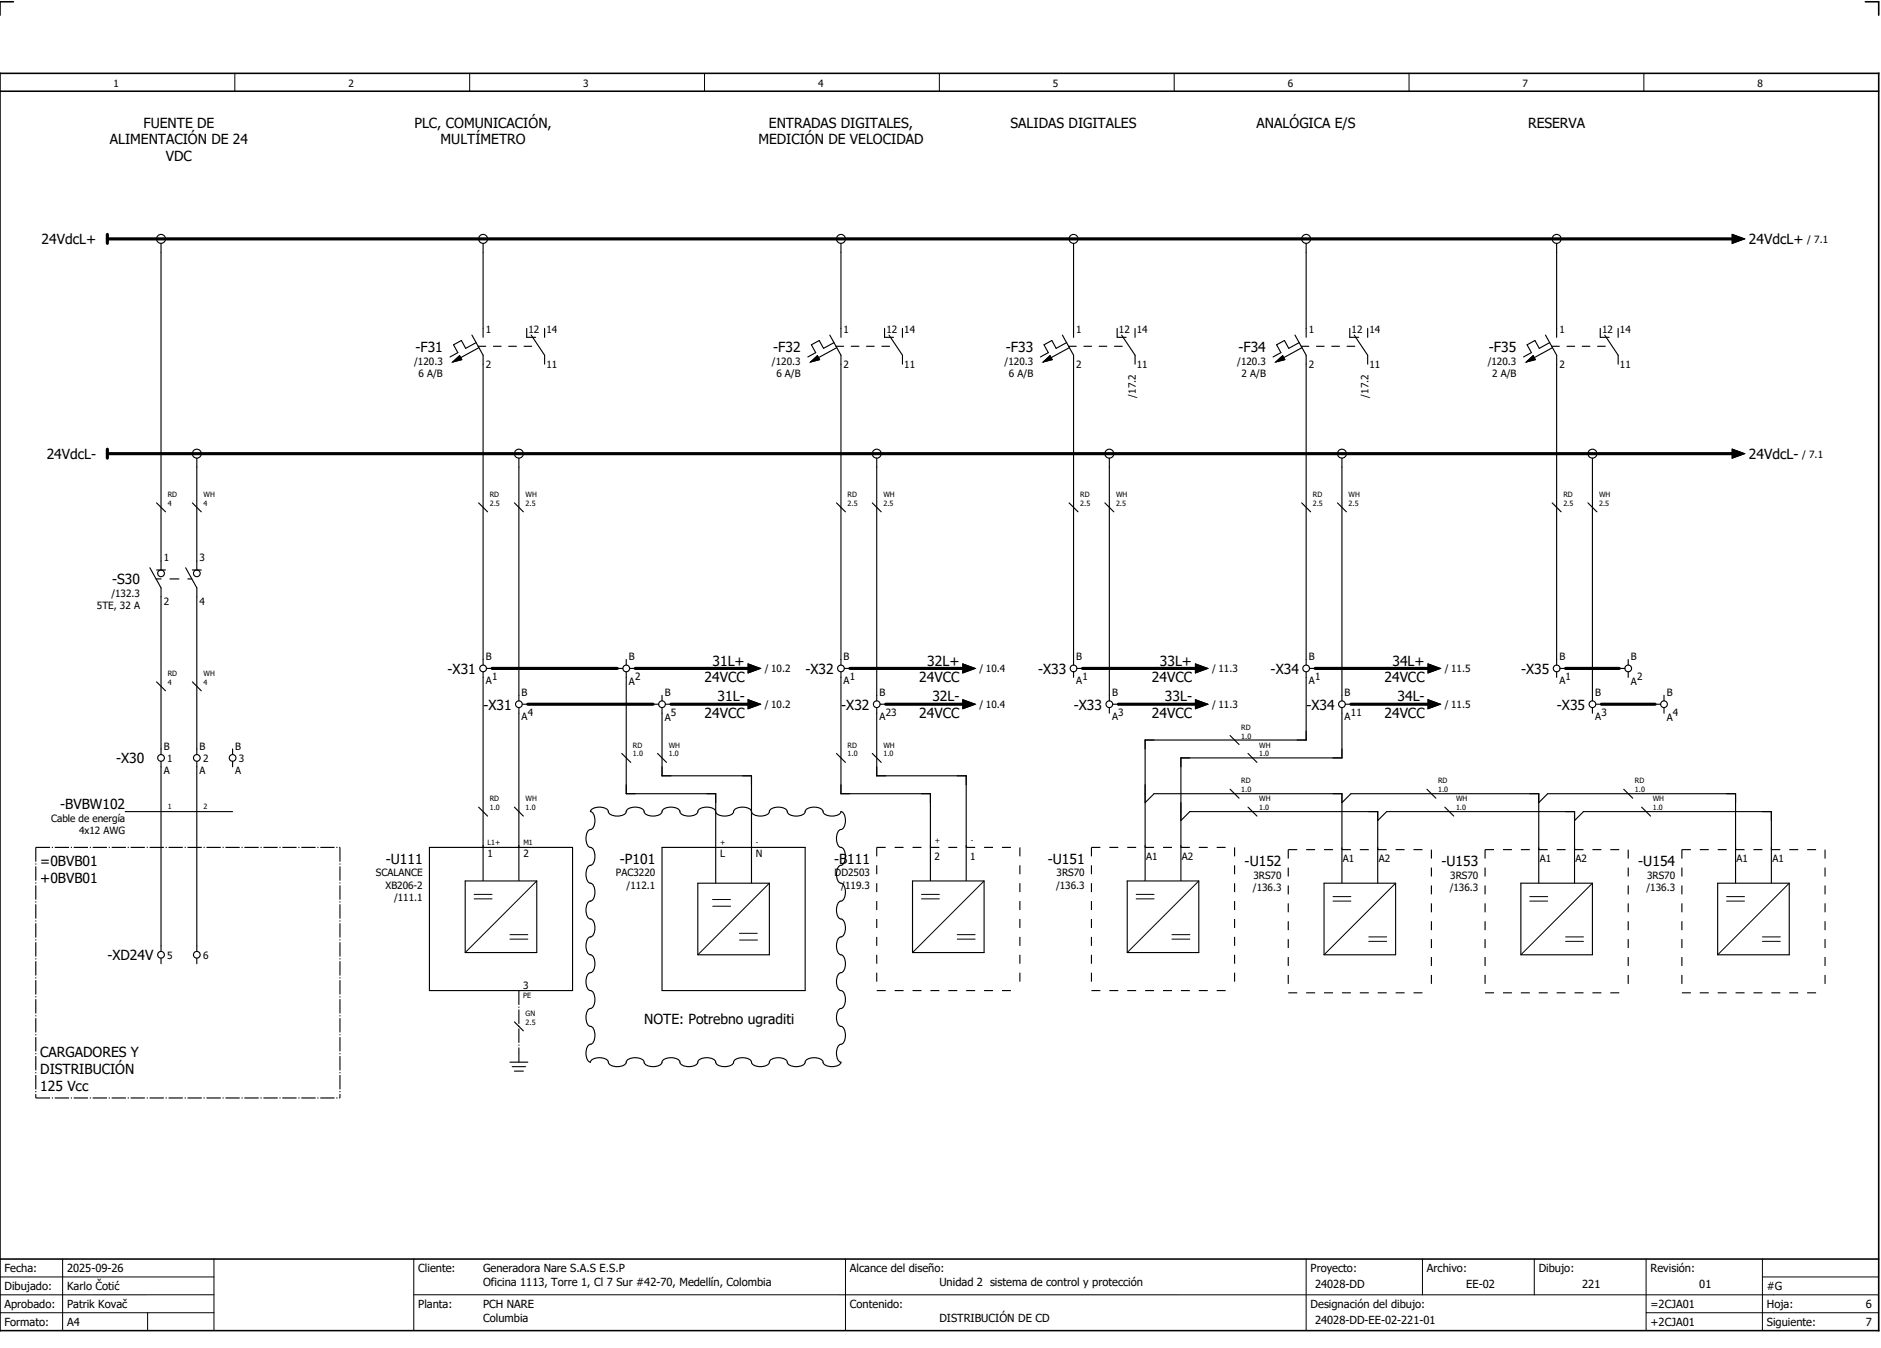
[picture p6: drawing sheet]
<svg xmlns="http://www.w3.org/2000/svg" width="421mm" height="301mm" viewBox="0 0 421 301" stroke-linecap="round" stroke-linejoin="round" font-family="sans-serif">
<path d="M0 16.4h420v281h-420zM3 .4h-3v3M417 .4h3v3M0 20.4h420M0 281.4h420" fill="none" stroke="#000" stroke-width=".35"/>
<g fill="none" stroke="#000" stroke-width=".22">
<path d="M52.5 16.4v4M105 16.4v4M157.5 16.4v4M210 16.4v4M262.5 16.4v4M315 16.4v4M367.5 16.4v4M106 199.9h4M120 196.9l-16 16M172 197.4l-16 16M206 199.9h4M220 196.9l-16 16"/>
<path d="M254 199.9h4M268 196.9l-16 16M312 197.4l-16 16M356 197.4l-16 16M400 197.4l-16 16M106 200.9h4M114 209.9h4M114 208.9h4M159.3 201h4M159.3 202.5h4M165.3 208.6h4M165.3 210.1h4"/>
<path d="M206 200.9h4M214 209.9h4M214 208.9h4M254 200.9h4M262 209.9h4M262 208.9h4M298 201.4h4M298 200.4h4M306 210.4h4M306 209.4h4M342 201.4h4M342 200.4h4"/>
<path d="M350 210.4h4M350 209.4h4M386 201.4h4M386 200.4h4M394 210.4h4M394 209.4h4M0 285.4h47.8M0 293.4h47.8M14 281.4v16M33 293.4v4M47.8 281.4v16M47.8 289.4h-47.8"/>
<path d="M92.5 281.4v16M92.5 289.4h327.5M189 281.4v16M292 281.4v15.8M318 281.4v8M343 281.4v8M368 281.4v15.8M368 293.4h52M394 285.4h26M394 281.4v15.8"/>
</g>
<g fill="none" stroke="#000" stroke-width=".25">
<path d="M34.5 53.4h3M36 54.4v73M106.5 53.4h3M108 54.4v21M186.5 53.4h3M188 54.4v21M238.5 53.4h3M240 54.4v21M290.5 53.4h3M292 54.4v21M346.5 53.4h3M348 54.4v21"/>
<path d="M386 53.4h1.3M387.3 52.4l2.7 1-2.7 1zM105.5 74.9l2.5 4.5v69.2M106.4 76.6l-2.3 1.3-1-1.8-1.7 1 1 1.7-1.8 1M106.9 77.4h1.7M107.1 77.7l-4.1 2.2M110.3 77.4h1.7M113.7 77.4h1.7M117.2 77.4h1.7M117.8 73.4v2h2M118.7 74.9l3.1 4.5v2M121.7 73.4v2"/>
<path d="M185.5 74.9l2.5 4.5v69.2M186.4 76.6l-2.3 1.3-1-1.8-1.7 1 1 1.7-1.8 1M186.9 77.4h1.7M187.1 77.7l-4.1 2.2M190.3 77.4h1.7M193.7 77.4h1.7M197.2 77.4h1.7M197.7 73.4v2h2M198.8 74.9l3 4.5v2M201.8 73.4v2M237.5 74.9l2.5 4.5v69.2M238.4 76.6l-2.3 1.3-1-1.8-1.7 1 1 1.7-1.8 1"/>
<path d="M238.9 77.4h1.7M239.1 77.7l-4.1 2.2M242.3 77.4h1.7M245.7 77.4h1.7M249.2 77.4h1.7M249.8 73.4v2h1.9M250.7 74.9l3.1 4.5v2M253.7 73.4v2M289.5 74.9l2.5 4.5v69.2M290.4 76.6l-2.3 1.3-1-1.8-1.7 1 1 1.7-1.8 1M290.9 77.4h1.7M291.1 77.7l-4.1 2.2"/>
<path d="M294.3 77.4h1.7M297.7 77.4h1.7M301.2 77.4h1.7M301.7 73.4v2h2.1M302.8 74.9l3 4.5v2M305.8 73.4v2M345.5 74.9l2.5 4.5v69.2M346.4 76.6l-2.3 1.3-1-1.8-1.7 1 1 1.7-1.8 1M346.9 77.4h1.7M347.1 77.7l-4.1 2.2M350.3 77.4h1.7M353.7 77.4h1.7"/>
<path d="M357.2 77.4h1.7M357.7 73.4v2h2M358.8 74.9l3 4.5v2M361.7 73.4v2M101.2 80.9l1.5-1.4 .5 .9zM181.2 80.9l1.5-1.4 .5 .9zM233.2 80.9l1.5-1.4 .5 .9zM285.2 80.9l1.5-1.4 .5 .9zM341.2 80.9l1.5-1.4 .5 .9zM35 112.4l2 2M42.5 101.4h3M43 112.4l2 2"/>
<path d="M44 102.4v25M107 112.4l2 2M114.5 101.4h3M115 112.4l2 2M116 102.4v54.2M187 112.4l2 2M194.5 101.4h3M195 112.4l2 2M196 102.4v54.2M239 112.4l2 2M246.5 101.4h3M247 112.4l2 2"/>
<path d="M248 102.4v54.2M291 112.4l2 2M298.5 101.4h3M299 112.4l2 2M300 102.4v54.2M347 112.4l2 2M354.5 101.4h3M355 112.4l2 2M356 102.4v54.2M386 101.4h1.3M387.3 100.4l2.7 1-2.7 1zM33.5 126.9l2.5 4.5v37.2"/>
<path d="M34.9 129.4h1.1M35 127.4h2M38 129.4h2M41.5 126.9l2.5 4.5v37.2M42 129.4h.9M43 127.4h2M35 152.4l2 2M43 152.4l2 2M108 150.1v46.8M108.8 149.4h1.2M116 158.1v38.8M116.8 157.4h1.2"/>
<path d="M138 149.4h1.2M140 150.1v27.3h20v20M140 147.4v1.2M140.7 149.4h1.3M146 157.4h1.3M148 158.1v15.3h20v24M148 155.4v1.2M148.8 157.4h1.2M166 149.4h1.3M166 157.4h1.3M167.3 148.4l2.7 1-2.7 1zM167.3 156.4l2.7 1-2.7 1z"/>
<path d="M188 150.1v27.3h20v19.5M188.7 149.4h1.3M196 158.1v15.3h20v23.5M196.8 157.4h1.2M214 149.4h1.2M214 157.4h1.2M215.2 148.4l2.8 1-2.8 1zM215.2 156.4l2.8 1-2.8 1zM240 150.1v1.3M240.8 149.4h1.2M248 158.1v1.3M248.7 157.4h1.3"/>
<path d="M266 149.4h1.2M266 157.4h1.2M267.2 148.4l2.8 1-2.8 1zM267.2 156.4l2.8 1-2.8 1zM292 150.1v15.3h-36v31.5M292.8 149.4h1.2M300 158.1v11.3h-36v27.5M300.8 157.4h1.2M318 149.4h1.3M318 157.4h1.3M319.3 148.4l2.7 1-2.7 1zM319.3 156.4l2.7 1-2.7 1z"/>
<path d="M348 150.1v1.3M348.8 149.4h1.2M356 158.1v1.3M356.8 157.4h1.2M362 149.4h1.3M364 147.4v1.2M364 150.1v1.3M370 157.4h1.2M372 155.4v1.2M372 158.1v1.3M36 170.1v42.5M44 170.1v42.5"/>
<path d="M52 167.4v1.2M52 170.1v1.3M139 168.4l2 2M147 168.4l2 2M187 168.4l2 2M195 168.4l2 2M256 179.4l2-2h42v20M275 164.4l2 2M275 176.4l2 2M279 168.4l2 2M300 179.4l2-2h42v20M319 176.4l2 2"/>
<path d="M344 179.4l2-2h42v20M363 176.4l2 2M28 181.4h24M96 189.4h32v32h-32zM104 196.9h16v16h-16zM107 180.4l2 2M115 180.4l2 2M132.1 181.1a2.98 2.98 0 0 1 3.8 0 1.68 1.68 0 0 0 2.1 1.3 1.68 1.68 0 0 0 2.1-1.3 2.98 2.98 0 0 1 3.8 0 1.69 1.69 0 0 0 2.1 1.3 1.68 1.68 0 0 0 2.1-1.3 2.97 2.97 0 0 1 3.8 0 1.68 1.68 0 0 0 2.1 1.3 1.68 1.68 0 0 0 2.1-1.3 2.97 2.97 0 0 1 3.8 0 1.69 1.69 0 0 0 2.1 1.3 1.68 1.68 0 0 0 2.1-1.3 2.97 2.97 0 0 1 3.8 0 1.68 1.68 0 0 0 2.1 1.3 1.68 1.68 0 0 0 2.1-1.3 2.98 2.98 0 0 1 3.8 0 1.68 1.68 0 0 0 2.1 1.3 1.68 1.68 0 0 0 2.1-1.3 2.98 2.98 0 0 1 3.8 0 1.69 1.69 0 0 0 2.1 1.3 1.93 1.93 0 0 0 2-1 2.17 2.17 0 0 1 .9 2.6 1.46 1.46 0 0 1-1.2 1.5 2.98 2.98 0 0 0 0 3.8 1.68 1.68 0 0 1 1.3 2.1 1.68 1.68 0 0 1-1.3 2.1 2.98 2.98 0 0 0 0 3.8 1.68 1.68 0 0 1 1.3 2.1 1.68 1.68 0 0 1-1.3 2.1 2.98 2.98 0 0 0 0 3.8 1.68 1.68 0 0 1 1.3 2.1 1.68 1.68 0 0 1-1.3 2.1 2.98 2.98 0 0 0 0 3.8 1.68 1.68 0 0 1 1.3 2.1 1.68 1.68 0 0 1-1.3 2.1 2.98 2.98 0 0 0 0 3.8 1.68 1.68 0 0 1 1.3 2.1 1.68 1.68 0 0 1-1.3 2.1 2.98 2.98 0 0 0 0 3.8 1.68 1.68 0 0 1 1.3 2.1 1.68 1.68 0 0 1-1.3 2.1 2.98 2.98 0 0 0 0 3.8l.3 .1-.1 .3a2.98 2.98 0 0 1-3.8 0 1.68 1.68 0 0 0-2.1-1.3 1.68 1.68 0 0 0-2.1 1.3 2.98 2.98 0 0 1-3.8 0 1.69 1.69 0 0 0-2.1-1.3 1.68 1.68 0 0 0-2.1 1.3 2.98 2.98 0 0 1-3.8 0 1.68 1.68 0 0 0-2.1-1.3 1.68 1.68 0 0 0-2.1 1.3 2.98 2.98 0 0 1-3.8 0 1.68 1.68 0 0 0-2.1-1.3 1.68 1.68 0 0 0-2.1 1.3 2.98 2.98 0 0 1-3.8 0 1.68 1.68 0 0 0-2.1-1.3 1.68 1.68 0 0 0-2.1 1.3 2.98 2.98 0 0 1-3.8 0 1.68 1.68 0 0 0-2.1-1.3 1.68 1.68 0 0 0-2.1 1.3 2.98 2.98 0 0 1-3.8 0 1.69 1.69 0 0 0-2.1-1.3 1.94 1.94 0 0 0-2 1 2.17 2.17 0 0 1-.9-2.6 1.46 1.46 0 0 1 1.2-1.5 2.98 2.98 0 0 0 0-3.8 1.68 1.68 0 0 1-1.3-2.1 1.68 1.68 0 0 1 1.3-2.1 2.98 2.98 0 0 0 0-3.8 1.68 1.68 0 0 1-1.3-2.1 1.68 1.68 0 0 1 1.3-2.1 2.98 2.98 0 0 0 0-3.8 1.68 1.68 0 0 1-1.3-2.1 1.68 1.68 0 0 1 1.3-2.1 2.98 2.98 0 0 0 0-3.8 1.68 1.68 0 0 1-1.3-2.1 1.69 1.69 0 0 1 1.3-2.1 2.98 2.98 0 0 0 0-3.8 1.68 1.68 0 0 1-1.3-2.1 1.68 1.68 0 0 1 1.3-2.1 2.98 2.98 0 0 0 0-3.8 1.68 1.68 0 0 1-1.3-2.1 1.69 1.69 0 0 1 1.3-2.1 2.98 2.98 0 0 0 0-3.8l-.3-.1zM148 189.4h32v32h-32zM156 197.4h16v16h-16zM204 196.9h16v16h-16zM252 196.9h16v16h-16z"/>
<path d="M264 183.4l2-2h42v16M279 180.4l2 2M296 197.4h16v16h-16zM308 183.4l2-2h42v16M323 180.4l2 2M340 197.4h16v16h-16zM352 183.4l2-2h42v16M367 180.4l2 2M384 197.4h16v16h-16zM36 214.1v1.3M44 214.1v1.3M114 237.4h4"/>
<path d="M114.5 238.4h3M115 239.4h2M115 228.4l2 2M116 235.4v2"/>
<circle cx="36" cy="53.4" r="1"/>
<circle cx="108" cy="53.4" r="1"/>
<circle cx="188" cy="53.4" r="1"/>
<circle cx="240" cy="53.4" r="1"/>
<circle cx="292" cy="53.4" r="1"/>
<circle cx="348" cy="53.4" r="1"/>
<circle cx="44" cy="101.4" r="1"/>
<circle cx="116" cy="101.4" r="1"/>
<circle cx="196" cy="101.4" r="1"/>
<circle cx="248" cy="101.4" r="1"/>
<circle cx="300" cy="101.4" r="1"/>
<circle cx="356" cy="101.4" r="1"/>
<circle cx="36" cy="128.1" r=".75"/>
<circle cx="44" cy="128.1" r=".75"/>
<circle cx="108" cy="149.4" r=".75"/>
<circle cx="116" cy="157.4" r=".75"/>
<circle cx="140" cy="149.4" r=".75"/>
<circle cx="148" cy="157.4" r=".75"/>
<circle cx="188" cy="149.4" r=".75"/>
<circle cx="196" cy="157.4" r=".75"/>
<circle cx="240" cy="149.4" r=".75"/>
<circle cx="248" cy="157.4" r=".75"/>
<circle cx="292" cy="149.4" r=".75"/>
<circle cx="300" cy="157.4" r=".75"/>
<circle cx="348" cy="149.4" r=".75"/>
<circle cx="356" cy="157.4" r=".75"/>
<circle cx="364" cy="149.4" r=".75"/>
<circle cx="372" cy="157.4" r=".75"/>
<circle cx="36" cy="169.4" r=".75"/>
<circle cx="44" cy="169.4" r=".75"/>
<circle cx="52" cy="169.4" r=".75"/>
<circle cx="36" cy="213.4" r=".75"/>
<circle cx="44" cy="213.4" r=".75"/>
</g>
<g fill="none" stroke="#000" stroke-width=".7">
<path d="M24 53.4h364M24 52.4v2M24 101.4h364M24 100.4v2M110 149.4h28M118 157.4h28M142 149.4h26M150 157.4h18M190 149.4h26M198 157.4h18M242 149.4h26M250 157.4h18"/>
<path d="M294 149.4h26M302 157.4h18M350 149.4h12M358 157.4h12"/>
</g>
<path d="M8 189.4h68M8 189.4v56M76 189.4v56M116 221.4v14M8 245.4h68" fill="none" stroke="#000" stroke-width=".25" stroke-dasharray="3.2 .4 .3 .4" stroke-linecap="butt"/>
<g fill="#000" stroke="#000" stroke-width=".22">
<path d="M387.3 52.4l2.7 1-2.7 1zM101.2 80.9l1.5-1.4 .5 .9zM181.2 80.9l1.5-1.4 .5 .9zM233.2 80.9l1.5-1.4 .5 .9zM285.2 80.9l1.5-1.4 .5 .9zM341.2 80.9l1.5-1.4 .5 .9zM387.3 100.4l2.7 1-2.7 1zM167.3 148.4l2.7 1-2.7 1zM167.3 156.4l2.7 1-2.7 1zM215.2 148.4l2.8 1-2.8 1zM215.2 156.4l2.8 1-2.8 1zM267.2 148.4l2.8 1-2.8 1z"/>
<path d="M267.2 156.4l2.8 1-2.8 1zM319.3 148.4l2.7 1-2.7 1zM319.3 156.4l2.7 1-2.7 1z"/>
</g>
<g fill="none" stroke="#000" stroke-width=".25" stroke-dasharray="2 2" stroke-linecap="butt">
<path d="M196 189.4h32M196 189.4v32M228 189.4v32M244 189.4h32M244 189.4v32M276 189.4v32M288 189.9h32M288 189.9v32M320 189.9v32M332 189.9h32M332 189.9v32M364 189.9v32"/>
<path d="M376 189.9h32M376 189.9v32M408 189.9v32M196 221.4h32M244 221.4h32M288 221.9h32M332 221.9h32M376 221.9h32"/>
</g>
<g font-size="3.1">
<text x="32.1" y="28.5">FUENTE DE</text>
<text x="92.6" y="28.5">PLC, COMUNICACIÓN,</text>
<text x="171.9" y="28.5">ENTRADAS DIGITALES,</text>
<text x="225.9" y="28.5">SALIDAS DIGITALES</text>
<text x="280.9" y="28.5">ANALÓGICA E/S</text>
<text x="341.6" y="28.5">RESERVA</text>
<text x="24.5" y="32.3">ALIMENTACIÓN DE 24</text>
<text x="98.5" y="32.3">MULTÍMETRO</text>
<text x="169.5" y="32.3">MEDICIÓN DE VELOCIDAD</text>
<text x="37.1" y="36">VDC</text>
<text x="9.3" y="54.6">24VdcL+</text>
<text x="391" y="54.6">24VdcL+</text>
<text x="92.9" y="78.6">-F31</text>
<text x="172.9" y="78.6">-F32</text>
<text x="224.9" y="78.6">-F33</text>
<text x="276.9" y="78.6">-F34</text>
<text x="332.9" y="78.6">-F35</text>
<text x="10.4" y="102.6">24VdcL-</text>
<text x="391" y="102.6">24VdcL-</text>
<text x="25.1" y="130.5">-S30</text>
<text x="159.3" y="148.8">31L+</text>
<text x="207.3" y="148.8">32L+</text>
<text x="259.3" y="148.8">33L+</text>
<text x="311.3" y="148.8">34L+</text>
<text x="100.1" y="150.7">-X31</text>
<text x="157.5" y="152.5">24VCC</text>
<text x="180.1" y="150.7">-X32</text>
<text x="205.5" y="152.5">24VCC</text>
<text x="232.1" y="150.7">-X33</text>
<text x="257.5" y="152.5">24VCC</text>
<text x="284.1" y="150.7">-X34</text>
<text x="309.5" y="152.5">24VCC</text>
<text x="340.1" y="150.7">-X35</text>
<text x="108.1" y="158.7">-X31</text>
<text x="157.5" y="160.5">24VCC</text>
<text x="160.4" y="156.8">31L-</text>
<text x="188.1" y="158.7">-X32</text>
<text x="205.5" y="160.5">24VCC</text>
<text x="208.4" y="156.8">32L-</text>
<text x="240.1" y="158.7">-X33</text>
<text x="257.5" y="160.5">24VCC</text>
<text x="260.4" y="156.8">33L-</text>
<text x="292.1" y="158.7">-X34</text>
<text x="309.5" y="160.5">24VCC</text>
<text x="312.4" y="156.8">34L-</text>
<text x="348.1" y="158.7">-X35</text>
<text x="26" y="170.6">-X30</text>
<text x="13.5" y="180.8">-BVBW102</text>
<text x="9" y="193.5">=0BVB01</text>
<text x="9" y="197.3">+0BVB01</text>
<text x="86.2" y="193">-U111</text>
<text x="138.6" y="193">-P101</text>
<text x="186.5" y="193">-B111</text>
<text x="234.3" y="193">-U151</text>
<text x="278.2" y="193.5">-U152</text>
<text x="322.3" y="193.5">-U153</text>
<text x="366.3" y="193.5">-U154</text>
<text x="24" y="214.6">-XD24V</text>
<text x="144" y="228.8">NOTE: Potrebno ugraditi</text>
<text x="9" y="236.3">CARGADORES Y</text>
<text x="9" y="240">DISTRIBUCIÓN</text>
<text x="9" y="243.8">125 Vcc</text>
</g>
<g font-size="2.5">
<text x="1" y="284.4">Fecha:</text>
<text x="15" y="284.4">2025-09-26</text>
<text x="93.5" y="284.4">Cliente:</text>
<text x="108" y="284.4">Generadora Nare S.A.S E.S.P</text>
<text x="108" y="287.4">Oficina 1113, Torre 1, Cl 7 Sur #42-70, Medellín, Colombia</text>
<text x="190" y="284.4">Alcance del diseño:</text>
<text x="210" y="287.4">Unidad 2 sistema de control y protección</text>
<text x="293" y="284.4">Proyecto:</text>
<text x="294" y="287.9">24028-DD</text>
<text x="319" y="284.4">Archivo:</text>
<text x="327.8" y="287.9">EE-02</text>
<text x="344" y="284.4">Dibujo:</text>
<text x="353.7" y="287.9">221</text>
<text x="369" y="284.4">Revisión:</text>
<text x="379.9" y="287.9">01</text>
<text x="1" y="288.4">Dibujado:</text>
<text x="1" y="292.4">Aprobado:</text>
<text x="15" y="288.4">Karlo Čotić</text>
<text x="15" y="292.4">Patrik Kovač</text>
<text x="93.5" y="292.4">Planta:</text>
<text x="108" y="292.4">PCH NARE</text>
<text x="190" y="292.4">Contenido:</text>
<text x="293" y="292.4">Designación del dibujo:</text>
<text x="369" y="292.4">=2CJA01</text>
<text x="395" y="292.4">Hoja:</text>
<text x="395" y="288.4">#G</text>
<text x="417.1" y="292.4">6</text>
<text x="1" y="296.4">Formato:</text>
<text x="15" y="296.4">A4</text>
<text x="108" y="295.4">Columbia</text>
<text x="210" y="295.4">DISTRIBUCIÓN DE CD</text>
<text x="294" y="295.9">24028-DD-EE-02-221-01</text>
<text x="369" y="296.4">+2CJA01</text>
<text x="395" y="296.4">Siguiente:</text>
<text x="417.1" y="296.4">7</text>
</g>
<g font-size="2.2">
<text x="25.4" y="19.4">1</text>
<text x="77.9" y="19.4">2</text>
<text x="130.4" y="19.4">3</text>
<text x="182.9" y="19.4">4</text>
<text x="235.4" y="19.4">5</text>
<text x="287.9" y="19.4">6</text>
<text x="340.4" y="19.4">7</text>
<text x="392.9" y="19.4">8</text>
<text x="404" y="54.3">/ 7.1</text>
<text x="108.6" y="74.3">1</text>
<text x="118.1" y="74.3">12</text>
<text x="122.2" y="74.3">14</text>
<text x="188.6" y="74.3">1</text>
<text x="198.1" y="74.3">12</text>
<text x="202.2" y="74.3">14</text>
<text x="240.6" y="74.3">1</text>
<text x="250.2" y="74.3">12</text>
<text x="254.1" y="74.3">14</text>
<text x="292.6" y="74.3">1</text>
<text x="302.1" y="74.3">12</text>
<text x="306.2" y="74.3">14</text>
<text x="348.6" y="74.3">1</text>
<text x="358.2" y="74.3">12</text>
<text x="362.2" y="74.3">14</text>
<text x="92.6" y="81.5">/120.3</text>
<text x="108.6" y="82.2">2</text>
<text x="122.2" y="82.2">11</text>
<text x="172.6" y="81.5">/120.3</text>
<text x="188.6" y="82.2">2</text>
<text x="202.2" y="82.2">11</text>
<text x="224.6" y="81.5">/120.3</text>
<text x="240.6" y="82.2">2</text>
<text x="254.1" y="82.2">11</text>
<text x="276.6" y="81.5">/120.3</text>
<text x="292.6" y="82.2">2</text>
<text x="306.2" y="82.2">11</text>
<text x="332.6" y="81.5">/120.3</text>
<text x="348.6" y="82.2">2</text>
<text x="362.2" y="82.2">11</text>
<text x="93.6" y="84.2">6 A/B</text>
<text x="173.6" y="84.2">6 A/B</text>
<text x="225.6" y="84.2">6 A/B</text>
<text x="253.9" y="88.9" transform="rotate(-90 253.9 88.9)">/17.2</text>
<text x="277.6" y="84.2">2 A/B</text>
<text x="305.9" y="88.9" transform="rotate(-90 305.9 88.9)">/17.2</text>
<text x="333.6" y="84.2">2 A/B</text>
<text x="402.9" y="102.3">/ 7.1</text>
<text x="36.6" y="125.3">1</text>
<text x="44.6" y="125.3">3</text>
<text x="21.7" y="136.1">5TE, 32 A</text>
<text x="24.9" y="133.4">/132.3</text>
<text x="36.6" y="135.2">2</text>
<text x="44.6" y="135.2">4</text>
<text x="108.6" y="147.5">B</text>
<text x="140.6" y="147.5">B</text>
<text x="188.6" y="147.5">B</text>
<text x="240.6" y="147.5">B</text>
<text x="292.6" y="147.5">B</text>
<text x="348.6" y="147.5">B</text>
<text x="364.6" y="147.5">B</text>
<text x="108.6" y="152.9">A</text>
<text x="110" y="152">1</text>
<text x="116.6" y="155.5">B</text>
<text x="140.6" y="153">A</text>
<text x="142" y="152">2</text>
<text x="148.6" y="155.5">B</text>
<text x="171" y="150.3">/ 10.2</text>
<text x="188.6" y="152.9">A</text>
<text x="190" y="152">1</text>
<text x="196.6" y="155.5">B</text>
<text x="219" y="150.3">/ 10.4</text>
<text x="240.6" y="152.9">A</text>
<text x="242" y="152">1</text>
<text x="248.6" y="155.5">B</text>
<text x="271" y="150.3">/ 11.3</text>
<text x="292.6" y="152.9">A</text>
<text x="294" y="152">1</text>
<text x="300.6" y="155.5">B</text>
<text x="323" y="150.3">/ 11.5</text>
<text x="348.6" y="152.9">A</text>
<text x="350" y="152">1</text>
<text x="356.6" y="155.5">B</text>
<text x="364.6" y="153">A</text>
<text x="366" y="152">2</text>
<text x="372.6" y="155.5">B</text>
<text x="116.6" y="160.9">A</text>
<text x="118" y="160">4</text>
<text x="148.6" y="161">A</text>
<text x="150" y="160">5</text>
<text x="171" y="158.3">/ 10.2</text>
<text x="196.6" y="160.9">A</text>
<text x="198" y="160">23</text>
<text x="219" y="158.3">/ 10.4</text>
<text x="248.6" y="160.9">A</text>
<text x="250" y="160">3</text>
<text x="271" y="158.3">/ 11.3</text>
<text x="300.6" y="160.9">A</text>
<text x="302" y="160">11</text>
<text x="323" y="158.3">/ 11.5</text>
<text x="356.6" y="160.9">A</text>
<text x="358" y="160">3</text>
<text x="372.6" y="161">A</text>
<text x="374" y="160">4</text>
<text x="36.6" y="167.5">B</text>
<text x="44.6" y="167.5">B</text>
<text x="52.6" y="167.5">B</text>
<text x="36.6" y="173">A</text>
<text x="37.4" y="170.3">1</text>
<text x="44.6" y="173">A</text>
<text x="45.4" y="170.3">2</text>
<text x="52.6" y="173">A</text>
<text x="53.4" y="170.3">3</text>
<text x="11.4" y="183.6">Cable de energía</text>
<text x="17.7" y="186.3">4x12 AWG</text>
<text x="109" y="191.4">1</text>
<text x="117" y="191.4">2</text>
<text x="161" y="191.4">L</text>
<text x="169" y="191.4">N</text>
<text x="84" y="195.9">SCALANCE</text>
<text x="137.7" y="195.9">PAC3220</text>
<text x="186.6" y="195.9">DD2503</text>
<text x="208.9" y="192.1">2</text>
<text x="216.9" y="192.1">1</text>
<text x="236.2" y="195.9">3RS70</text>
<text x="256.2" y="192.1">A1</text>
<text x="264.2" y="192.1">A2</text>
<text x="280.2" y="196.4">3RS70</text>
<text x="300.2" y="192.6">A1</text>
<text x="308.2" y="192.6">A2</text>
<text x="324.2" y="196.4">3RS70</text>
<text x="344.2" y="192.6">A1</text>
<text x="352.2" y="192.6">A2</text>
<text x="368.2" y="196.4">3RS70</text>
<text x="388.2" y="192.6">A1</text>
<text x="396.2" y="192.6">A1</text>
<text x="86.2" y="198.6">XB206-2</text>
<text x="88.1" y="201.3">/111.1</text>
<text x="140.1" y="198.6">/112.1</text>
<text x="188.1" y="198.6">/119.3</text>
<text x="236.1" y="198.6">/136.3</text>
<text x="280.1" y="199.1">/136.3</text>
<text x="324.1" y="199.1">/136.3</text>
<text x="368.1" y="199.1">/136.3</text>
<text x="37.4" y="214.3">5</text>
<text x="45.4" y="214.3">6</text>
<text x="116.9" y="221">3</text>
</g>
<g font-size="1.6">
<text x="37.5" y="113.1">4</text>
<text x="37.5" y="111.1">RD</text>
<text x="45.5" y="113.1">4</text>
<text x="45.5" y="111.1">WH</text>
<text x="109.5" y="113.1">2.5</text>
<text x="109.5" y="111.1">RD</text>
<text x="117.5" y="113.1">2.5</text>
<text x="117.5" y="111.1">WH</text>
<text x="189.5" y="113.1">2.5</text>
<text x="189.5" y="111.1">RD</text>
<text x="197.5" y="113.1">2.5</text>
<text x="197.5" y="111.1">WH</text>
<text x="241.5" y="113.1">2.5</text>
<text x="241.5" y="111.1">RD</text>
<text x="249.5" y="113.1">2.5</text>
<text x="249.5" y="111.1">WH</text>
<text x="293.5" y="113.1">2.5</text>
<text x="293.5" y="111.1">RD</text>
<text x="301.5" y="113.1">2.5</text>
<text x="301.5" y="111.1">WH</text>
<text x="349.5" y="113.1">2.5</text>
<text x="349.5" y="111.1">RD</text>
<text x="357.5" y="113.1">2.5</text>
<text x="357.5" y="111.1">WH</text>
<text x="37.5" y="153.1">4</text>
<text x="37.5" y="151.1">RD</text>
<text x="45.5" y="153.1">4</text>
<text x="45.5" y="151.1">WH</text>
<text x="141.5" y="167.1">RD</text>
<text x="149.5" y="167.1">WH</text>
<text x="189.5" y="167.1">RD</text>
<text x="197.5" y="167.1">WH</text>
<text x="277.5" y="165.1">1.0</text>
<text x="277.5" y="163.1">RD</text>
<text x="281.5" y="167.1">WH</text>
<text x="141.5" y="169.1">1.0</text>
<text x="149.5" y="169.1">1.0</text>
<text x="189.5" y="169.1">1.0</text>
<text x="197.5" y="169.1">1.0</text>
<text x="281.5" y="169.1">1.0</text>
<text x="109.5" y="179.1">RD</text>
<text x="117.5" y="179.1">WH</text>
<text x="277.5" y="177.1">1.0</text>
<text x="277.5" y="175.1">RD</text>
<text x="281.5" y="179.1">WH</text>
<text x="321.5" y="177.1">1.0</text>
<text x="321.5" y="175.1">RD</text>
<text x="325.5" y="179.1">WH</text>
<text x="365.5" y="177.1">1.0</text>
<text x="365.5" y="175.1">RD</text>
<text x="369.5" y="179.1">WH</text>
<text x="37.5" y="180.9">1</text>
<text x="45.5" y="180.9">2</text>
<text x="109.5" y="181.1">1.0</text>
<text x="117.5" y="181.1">1.0</text>
<text x="281.5" y="181.1">1.0</text>
<text x="325.5" y="181.1">1.0</text>
<text x="369.5" y="181.1">1.0</text>
<text x="109" y="188.9">L1+</text>
<text x="117" y="188.9">M1</text>
<text x="161" y="188.9">+</text>
<text x="169" y="188.9">-</text>
<text x="209" y="188.5">+</text>
<text x="217" y="188.5">-</text>
<text x="116.9" y="223.1">PE</text>
<text x="117.5" y="227.1">GN</text>
<text x="117.5" y="229.1">2.5</text>
</g>
</svg>
